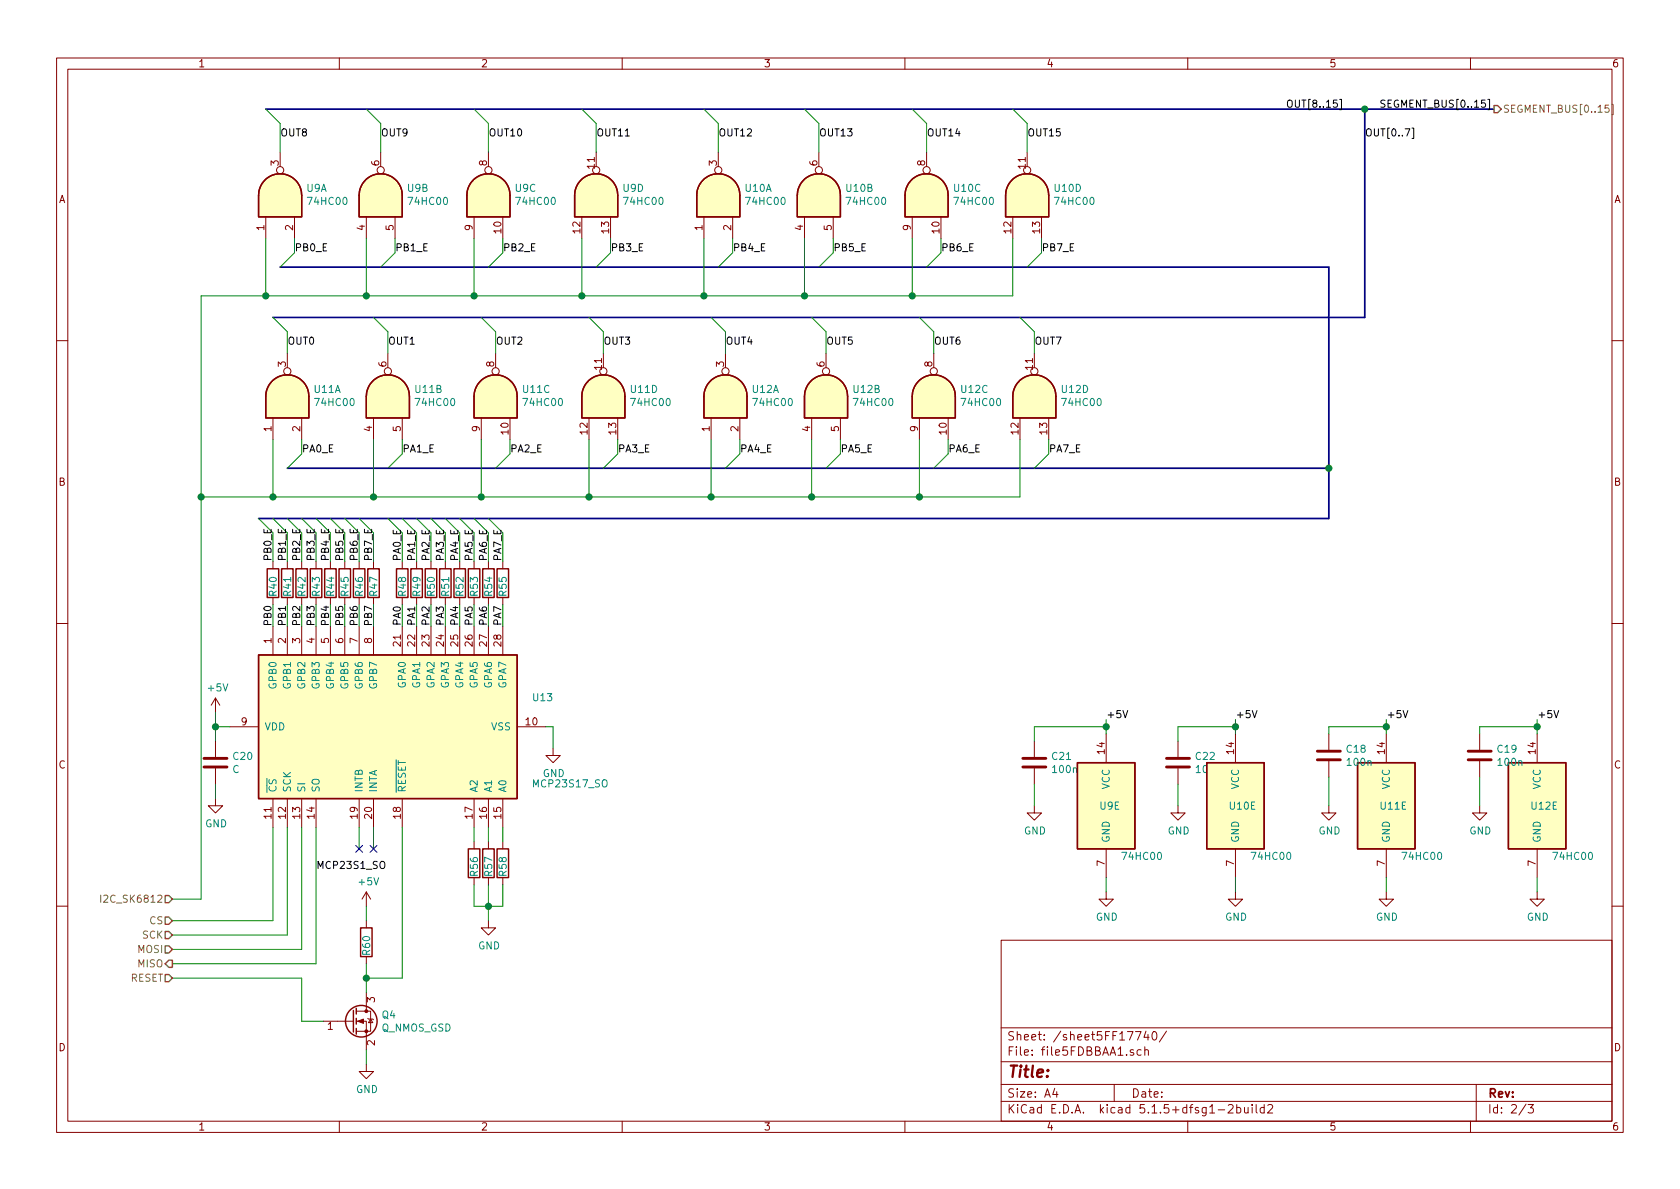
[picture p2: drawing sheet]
<svg xmlns="http://www.w3.org/2000/svg" width="297mm" height="210mm" viewBox="0 0 297 210" stroke-linecap="round" stroke-linejoin="round" font-family="sans-serif">
<g fill="none" stroke="#840000" stroke-width=".18">
<path d="M10 10.3h277v189.9h-277zM12 12.2h273v186.1h-273zM60 10.3v1.9M110 10.3v1.9M160 10.3v1.9M210 10.3v1.9M260 10.3v1.9M47 38.3v3.9M49.5 26.9v2.6M52.1 38.3v3.9M64.8 38.3v3.9M67.3 26.9v2.6"/>
<path d="M69.8 38.3v3.9M83.8 38.3v3.9M86.4 26.9v2.6M88.9 38.3v3.9M102.9 38.3v3.9M105.4 26.9v2.6M107.9 38.3v3.9M124.5 38.3v3.9M127 26.9v2.6M129.5 38.3v3.9M142.2 38.3v3.9M144.8 26.9v2.6"/>
<path d="M147.3 38.3v3.9M161.3 38.3v3.9M163.8 26.9v2.6M166.4 38.3v3.9M179.1 38.3v3.9M181.6 26.9v2.6M184.1 38.3v3.9M10 60.2h2M48.3 73.9v3.8M50.8 62.5v2.5M53.3 73.9v3.8M66 73.9v3.8"/>
<path d="M68.6 62.5v2.5M71.1 73.9v3.8M85.1 73.9v3.8M87.6 62.5v2.5M90.2 73.9v3.8M104.1 73.9v3.8M106.7 62.5v2.5M109.2 73.9v3.8M125.7 73.9v3.8M128.3 62.5v2.5M130.8 73.9v3.8M143.5 73.9v3.8"/>
<path d="M146 62.5v2.5M148.6 73.9v3.8M162.6 73.9v3.8M165.1 62.5v2.5M167.6 73.9v3.8M180.3 73.9v3.8M182.9 62.5v2.5M185.4 73.9v3.8M285 60.2h2M48.3 99.3v1.3M50.8 99.3v1.3M53.3 99.3v1.3"/>
<path d="M55.9 99.3v1.3M58.4 99.3v1.3M61 99.3v1.3M63.5 99.3v1.3M66 99.3v1.3M71.1 99.3v1.3M73.7 99.3v1.3M76.2 99.3v1.3M78.7 99.3v1.3M81.3 99.3v1.3M83.8 99.3v1.3M86.4 99.3v1.3"/>
<path d="M88.9 99.3v1.3M10 110.3h2M48.3 105.7v1.2M48.3 110.7v5.1M50.8 105.7v1.2M50.8 110.7v5.1M53.3 105.7v1.2M53.3 110.7v5.1M55.9 105.7v1.2M55.9 110.7v5.1M58.4 105.7v1.2M58.4 110.7v5.1"/>
<path d="M61 105.7v1.2M61 110.7v5.1M63.5 105.7v1.2M63.5 110.7v5.1M66 105.7v1.2M66 110.7v5.1M71.1 105.7v1.2M71.1 110.7v5.1M73.7 105.7v1.2M73.7 110.7v5.1M76.2 105.7v1.2M76.2 110.7v5.1"/>
<path d="M78.7 105.7v1.2M78.7 110.7v5.1M81.3 105.7v1.2M81.3 110.7v5.1M83.8 105.7v1.2M83.8 110.7v5.1M86.4 105.7v1.2M86.4 110.7v5.1M88.9 105.7v1.2M88.9 110.7v5.1M285 110.3h2M38.1 123.4l-.8 1.3"/>
<path d="M38.1 123.4v2.6M38.1 131.1v2.8M38.1 135.9v2.8M38.1 123.4l.8 1.3M40.6 128.5h5.1M91.4 128.5h5.1M97.8 132.3v1.3h1.3l-1.3 1.3-1.3-1.3h1.3M182.9 131.1v2.8M182.9 135.9v2.8M195.6 129.8v5.1M208.3 131.1v2.8M208.3 135.9v2.8"/>
<path d="M218.4 129.8v5.1M234.9 129.8v2.8M234.9 134.6v2.8M245.1 129.8v5.1M261.6 129.8v2.8M261.6 134.6v2.8M271.8 129.8v5.1M38.1 141.2v1.3h1.3l-1.3 1.3-1.3-1.3h1.3M48.3 141.2v5.1M50.8 141.2v5.1M53.3 141.2v5.1M55.9 141.2v5.1"/>
<path d="M63.5 141.2v5.1M64.8 157.7v2.6M64.8 157.7l-.8 1.3M64.8 157.7l.7 1.3M66 141.2v5.1M71.1 141.2v5.1M83.8 141.2v5.1M83.8 148.8v1.3M83.8 155.2v1.3M86.4 141.2v5.1M86.4 148.8v1.3M86.4 155.2v1.3"/>
<path d="M88.9 141.2v5.1M88.9 148.8v1.3M88.9 155.2v1.3M182.9 142.5v1.3h1.2l-1.2 1.2-1.3-1.2h1.3M195.6 157.7v1.3h1.2l-1.2 1.3-1.3-1.3h1.3M195.6 150.1v5.1M208.3 142.5v1.3h1.2l-1.2 1.2-1.3-1.2h1.3M218.4 157.7v1.3h1.3l-1.3 1.3-1.2-1.3h1.2M218.4 150.1v5.1M234.9 142.5v1.3h1.3l-1.3 1.2-1.2-1.2h1.2M245.1 157.7v1.3h1.3l-1.3 1.3-1.3-1.3h1.3M245.1 150.1v5.1"/>
<path d="M261.6 142.5v1.3h1.3l-1.3 1.2-1.3-1.2h1.3M271.8 157.7v1.3h1.2l-1.2 1.3-1.3-1.3h1.3M271.8 150.1v5.1M10 160.2h2M63 178.8h2.5v3.6h-2.5M64.8 162.8v1.3M64.8 169.2v1.2M64.8 175.5v3.3M86.4 162.8v1.3h1.2l-1.2 1.2-1.3-1.2h1.3M177 166.3h108v32h-108zM285 160.2h2M57.1 180.6h5.4"/>
<path d="M60 198.3v1.9M63 180.6h1.8v5.1M64.8 188.2v1.3h1.2l-1.2 1.2-1.3-1.2h1.3M65 180.1l.2 .1h.7l.1 .1M65.5 180.2l.4 .6h-.7zM110 198.3v1.9M160 198.3v1.9M177 194.8h108M177 191.8h108M177 187.8h108M177 181.8h108M186.5 192.5l-.4 1h1"/>
<path d="M186.8 193v1M197 191.8v3M200.4 185.7a.37 .37 0 0 0-.6 .1l.1 .2 .5 .2 .1 .1-.2 .3-.5-.1M200.8 182.4h1l-.7 1.5M201.8 185.7l-.5-.1-.3 .3 .1 .6 .2 .1 .5-.1M202.4 185.7h.1a.37 .37 0 0 1 .5 .1v.8M202.4 185.1v1.5M202.6 182.3l-.3 1.1h.9M203 182.9v1M203.8 182.6l.2-.2a.8 .8 0 0 1 .6 .8 .8 .8 0 0 1-.6 .7l-.2-.1-.1-.4zM206.2 182.3l-1.2 2M210 198.3v1.9"/>
<path d="M215.4 196.3h1.1M217.2 195.5l.2-.2h.4l.2 .5-.9 1h.9M218.7 195.9l.4-.1 .3 .3-.1 .6h-.6M218.7 195.3v1.5M220 195.8l.1 .9 .3 .1 .3-.1M220.7 195.8v1M221.4 195.3v.2M221.4 195.8v1M222.1 195.3v1.3l.2 .2M223.5 195.9l-.4-.1-.3 .3 .1 .6 .2 .1 .4-.1M223.5 195.3v1.5M224.2 195.5l.2-.2h.3l.3 .5-.9 1h.9"/>
<path d="M260 198.3v1.9M261 191.8v6.5M269.8 195.2l-1.2 2M270.2 195.3h.9l-.5 .6 .4 .1v.7l-.2 .1-.6-.1"/>
<circle cx="49.5" cy="30.1" r=".63"/>
<circle cx="67.3" cy="30.1" r=".63"/>
<circle cx="86.4" cy="30.1" r=".63"/>
<circle cx="105.4" cy="30.1" r=".63"/>
<circle cx="127" cy="30.1" r=".63"/>
<circle cx="144.8" cy="30.1" r=".63"/>
<circle cx="163.8" cy="30.1" r=".63"/>
<circle cx="181.6" cy="30.1" r=".63"/>
<circle cx="50.8" cy="65.7" r=".63"/>
<circle cx="68.6" cy="65.7" r=".63"/>
<circle cx="87.6" cy="65.7" r=".63"/>
<circle cx="106.7" cy="65.7" r=".63"/>
<circle cx="128.3" cy="65.7" r=".63"/>
<circle cx="146" cy="65.7" r=".63"/>
<circle cx="165.1" cy="65.7" r=".63"/>
<circle cx="182.9" cy="65.7" r=".63"/>
</g>
<g fill="#ffffc2" stroke="#ffffc2" stroke-width=".18">
<path d="M240 134.9h10.2v15.2h-10.2z"/>
<path d="M266.7 134.9h10.2v15.2h-10.2z"/>
<path d="M213.4 134.9h10.1v15.2h-10.1z"/>
<path d="M180.2 67.4a3.8 3.8 0 0 1 4.1-.8 3.8 3.8 0 0 1 2.4 3.5h-7.6a3.8 3.8 0 0 1 1.1-2.7z"/>
<path d="M179.1 70.1h7.6v3.8h-7.6z"/>
<path d="M162.4 67.4a3.8 3.8 0 0 1 4.2-.8 3.8 3.8 0 0 1 2.3 3.5h-7.6a3.8 3.8 0 0 1 1.1-2.7z"/>
<path d="M161.3 70.1h7.6v3.8h-7.6z"/>
<path d="M125.6 67.4a3.8 3.8 0 0 1 4.1-.8 3.8 3.8 0 0 1 2.4 3.5h-7.6a3.8 3.8 0 0 1 1.1-2.7z"/>
<path d="M124.5 70.1h7.6v3.8h-7.6z"/>
<path d="M143.4 67.4a3.8 3.8 0 0 1 4.1-.8 3.8 3.8 0 0 1 2.4 3.5h-7.7a3.8 3.8 0 0 1 1.2-2.7z"/>
<path d="M142.2 70.1h7.7v3.8h-7.7z"/>
<path d="M104 67.4a3.8 3.8 0 0 1 4.1-.8 3.8 3.8 0 0 1 2.4 3.5h-7.6a3.8 3.8 0 0 1 1.1-2.7z"/>
<path d="M102.9 70.1h7.6v3.8h-7.6z"/>
<path d="M84.9 67.4a3.8 3.8 0 0 1 4.2-.8 3.8 3.8 0 0 1 2.3 3.5h-7.6a3.8 3.8 0 0 1 1.1-2.7z"/>
<path d="M83.8 70.1h7.6v3.8h-7.6z"/>
<path d="M48.1 67.4a3.8 3.8 0 0 1 4.2-.8 3.8 3.8 0 0 1 2.3 3.5h-7.6a3.8 3.8 0 0 1 1.1-2.7z"/>
<path d="M47 70.1h7.6v3.8h-7.6z"/>
<path d="M65.9 67.4a3.8 3.8 0 0 1 4.1-.8 3.8 3.8 0 0 1 2.4 3.5h-7.6a3.8 3.8 0 0 1 1.1-2.7z"/>
<path d="M64.8 70.1h7.6v3.8h-7.6z"/>
<path d="M46.8 31.8a3.8 3.8 0 0 1 4.2-.8 3.8 3.8 0 0 1 2.3 3.5h-7.6a3.8 3.8 0 0 1 1.1-2.7z"/>
<path d="M45.7 34.5h7.6v3.8h-7.6z"/>
<path d="M83.7 31.8a3.8 3.8 0 0 1 4.1-.8 3.8 3.8 0 0 1 2.4 3.5h-7.7a3.8 3.8 0 0 1 1.2-2.7z"/>
<path d="M82.5 34.5h7.7v3.8h-7.7z"/>
<path d="M102.7 31.8a3.8 3.8 0 0 1 4.2-.8 3.8 3.8 0 0 1 2.3 3.5h-7.6a3.8 3.8 0 0 1 1.1-2.7z"/>
<path d="M101.6 34.5h7.6v3.8h-7.6z"/>
<path d="M190.5 134.9h10.2v15.2h-10.2z"/>
<path d="M142.1 31.8a3.8 3.8 0 0 1 4.1-.8 3.8 3.8 0 0 1 2.4 3.5h-7.6a3.8 3.8 0 0 1 1.1-2.7z"/>
<path d="M141 34.5h7.6v3.8h-7.6z"/>
<path d="M124.3 31.8a3.8 3.8 0 0 1 4.2-.8 3.8 3.8 0 0 1 2.3 3.5h-7.6a3.8 3.8 0 0 1 1.1-2.7z"/>
<path d="M123.2 34.5h7.6v3.8h-7.6z"/>
<path d="M161.1 31.8a3.8 3.8 0 0 1 4.2-.8 3.8 3.8 0 0 1 2.3 3.5h-7.6a3.8 3.8 0 0 1 1.1-2.7z"/>
<path d="M160 34.5h7.6v3.8h-7.6z"/>
<path d="M178.9 31.8a3.8 3.8 0 0 1 4.2-.8 3.8 3.8 0 0 1 2.3 3.5h-7.6a3.8 3.8 0 0 1 1.1-2.7z"/>
<path d="M177.8 34.5h7.6v3.8h-7.6z"/>
<path d="M64.6 31.8a3.8 3.8 0 0 1 4.2-.8 3.8 3.8 0 0 1 2.3 3.5h-7.6a3.8 3.8 0 0 1 1.1-2.7z"/>
<path d="M63.5 34.5h7.6v3.8h-7.6z"/>
<path d="M45.7 115.8h45.7v25.4h-45.7z"/>
</g>
<g fill="none" stroke="#840000" stroke-width=".25">
<path d="M46.8 31.8a3.8 3.8 0 0 1 4.2-.8 3.8 3.8 0 0 1 2.3 3.5v3.8h-7.6v-3.8a3.8 3.8 0 0 1 1.1-2.7zM64.6 31.8a3.8 3.8 0 0 1 4.2-.8 3.8 3.8 0 0 1 2.3 3.5v3.8h-7.6v-3.8a3.8 3.8 0 0 1 1.1-2.7zM83.7 31.8a3.8 3.8 0 0 1 4.1-.8 3.8 3.8 0 0 1 2.4 3.5v3.8h-7.7v-3.8a3.8 3.8 0 0 1 1.2-2.7zM102.7 31.8a3.8 3.8 0 0 1 4.2-.8 3.8 3.8 0 0 1 2.3 3.5v3.8h-7.6v-3.8a3.8 3.8 0 0 1 1.1-2.7zM124.3 31.8a3.8 3.8 0 0 1 4.2-.8 3.8 3.8 0 0 1 2.3 3.5v3.8h-7.6v-3.8a3.8 3.8 0 0 1 1.1-2.7zM142.1 31.8a3.8 3.8 0 0 1 4.1-.8 3.8 3.8 0 0 1 2.4 3.5v3.8h-7.6v-3.8a3.8 3.8 0 0 1 1.1-2.7zM161.1 31.8a3.8 3.8 0 0 1 4.2-.8 3.8 3.8 0 0 1 2.3 3.5v3.8h-7.6v-3.8a3.8 3.8 0 0 1 1.1-2.7zM178.9 31.8a3.8 3.8 0 0 1 4.2-.8 3.8 3.8 0 0 1 2.3 3.5v3.8h-7.6v-3.8a3.8 3.8 0 0 1 1.1-2.7zM48.1 67.4a3.8 3.8 0 0 1 4.2-.8 3.8 3.8 0 0 1 2.3 3.5v3.8h-7.6v-3.8a3.8 3.8 0 0 1 1.1-2.7zM65.9 67.4a3.8 3.8 0 0 1 4.1-.8 3.8 3.8 0 0 1 2.4 3.5v3.8h-7.6v-3.8a3.8 3.8 0 0 1 1.1-2.7zM84.9 67.4a3.8 3.8 0 0 1 4.2-.8 3.8 3.8 0 0 1 2.3 3.5v3.8h-7.6v-3.8a3.8 3.8 0 0 1 1.1-2.7zM104 67.4a3.8 3.8 0 0 1 4.1-.8 3.8 3.8 0 0 1 2.4 3.5v3.8h-7.6v-3.8a3.8 3.8 0 0 1 1.1-2.7z"/>
<path d="M125.6 67.4a3.8 3.8 0 0 1 4.1-.8 3.8 3.8 0 0 1 2.4 3.5v3.8h-7.6v-3.8a3.8 3.8 0 0 1 1.1-2.7zM143.4 67.4a3.8 3.8 0 0 1 4.1-.8 3.8 3.8 0 0 1 2.4 3.5v3.8h-7.7v-3.8a3.8 3.8 0 0 1 1.2-2.7zM162.4 67.4a3.8 3.8 0 0 1 4.2-.8 3.8 3.8 0 0 1 2.3 3.5v3.8h-7.6v-3.8a3.8 3.8 0 0 1 1.1-2.7zM180.2 67.4a3.8 3.8 0 0 1 4.1-.8 3.8 3.8 0 0 1 2.4 3.5v3.8h-7.6v-3.8a3.8 3.8 0 0 1 1.1-2.7zM45.7 115.8h45.7v25.4h-45.7zM47.2 100.6h2.1v5.1h-2.1zM49.8 100.6h2v5.1h-2zM52.3 100.6h2.1v5.1h-2.1zM54.9 100.6h2v5.1h-2zM57.4 100.6h2v5.1h-2zM59.9 100.6h2.1v5.1h-2.1zM62.5 100.6h2v5.1h-2z"/>
<path d="M65 100.6h2.1v5.1h-2.1zM70.1 100.6h2v5.1h-2zM72.6 100.6h2.1v5.1h-2.1zM75.2 100.6h2v5.1h-2zM77.7 100.6h2.1v5.1h-2.1zM80.3 100.6h2v5.1h-2zM82.8 100.6h2v5.1h-2zM85.3 100.6h2.1v5.1h-2.1zM87.9 100.6h2v5.1h-2zM190.5 134.9h10.2v15.2h-10.2zM213.4 134.9h10.1v15.2h-10.1zM240 134.9h10.2v15.2h-10.2z"/>
<path d="M266.7 134.9h10.2v15.2h-10.2zM82.8 150.1h2v5.1h-2zM85.3 150.1h2.1v5.1h-2.1zM87.9 150.1h2v5.1h-2zM62.5 178.7v3.8M63 178.3v1M63.8 164.1h2v5.1h-2zM63 180.1v1M63 181.9v1"/>
<circle cx="63.9" cy="180.6" r="2.79"/>
</g>
<path d="M36.1 135.6h4M36.1 134.1h4M180.8 135.6h4.1M180.8 134.1h4.1M206.2 135.6h4.1M206.2 134.1h4.1M232.9 134.4h4.1M232.9 132.8h4.1M259.6 134.4h4.1M259.6 132.8h4.1" fill="none" stroke="#840000" stroke-width=".51"/>
<g fill="#840000" stroke="#840000" stroke-width=".18">
<path d="M63.2 180.6l1.1-.4v.8z"/>
<circle cx="64.8" cy="182.4" r=".25"/>
<circle cx="64.8" cy="178.8" r=".25"/>
</g>
<path d="M47 19.3h217.2M241.3 19.3v36.8h-193M49.5 47.2h185.4v44.5h-189.2M50.8 82.8h184.1" fill="none" stroke="#000084" stroke-width=".3"/>
<g fill="none" stroke="#008400" stroke-width=".18">
<path d="M47 19.3l2.5 2.5v5.1M64.8 19.3l2.5 2.5v5.1M83.8 19.3l2.6 2.5v5.1M102.9 19.3l2.5 2.5v5.1M124.5 19.3l2.5 2.5v5.1M142.2 19.3l2.6 2.5v5.1M161.3 19.3l2.5 2.5v5.1M179.1 19.3l2.5 2.5v5.1M47 42.2v10.1M48.3 56.1l2.5 2.6v3.8M52.1 42.2v2.5l-2.6 2.5M64.8 42.2v10.1"/>
<path d="M66 56.1l2.6 2.6v3.8M69.8 42.2v2.5l-2.5 2.5M83.8 42.2v10.1M85.1 56.1l2.5 2.6v3.8M88.9 42.2v2.5l-2.5 2.5M102.9 42.2v10.1M104.1 56.1l2.6 2.6v3.8M107.9 42.2v2.5l-2.5 2.5M124.5 42.2v10.1M125.7 56.1l2.6 2.6v3.8M129.5 42.2v2.5l-2.5 2.5M142.2 42.2v10.1"/>
<path d="M143.5 56.1l2.5 2.6v3.8M147.3 42.2v2.5l-2.5 2.5M161.3 42.2v10.1M162.6 56.1l2.5 2.6v3.8M166.4 42.2v2.5l-2.6 2.5M179.1 42.2v10.1h-143.5v106.7h-5.1M180.3 56.1l2.6 2.6v3.8M184.1 42.2v2.5l-2.5 2.5M48.3 77.7v10.2M53.3 77.7v2.6l-2.5 2.5M66 77.7v10.2M71.1 77.7v2.6l-2.5 2.5"/>
<path d="M85.1 77.7v10.2M90.2 77.7v2.6l-2.6 2.5M104.1 77.7v10.2M109.2 77.7v2.6l-2.5 2.5M125.7 77.7v10.2M130.8 77.7v2.6l-2.5 2.5M143.5 77.7v10.2M148.6 77.7v2.6l-2.6 2.5M162.6 77.7v10.2M167.6 77.7v2.6l-2.5 2.5M180.3 77.7v10.2h-144.7M185.4 77.7v2.6l-2.5 2.5"/>
<path d="M45.7 91.7l2.6 2.5v5.1M48.3 91.7l2.5 2.5v5.1M50.8 91.7l2.5 2.5v5.1M53.3 91.7l2.6 2.5v5.1M55.9 91.7l2.5 2.5v5.1M58.4 91.7l2.6 2.5v5.1M61 91.7l2.5 2.5v5.1M63.5 91.7l2.5 2.5v5.1M68.6 91.7l2.5 2.5v5.1M71.1 91.7l2.6 2.5v5.1M73.7 91.7l2.5 2.5v5.1M76.2 91.7l2.5 2.5v5.1"/>
<path d="M78.7 91.7l2.6 2.5v5.1M81.3 91.7l2.5 2.5v5.1M83.8 91.7l2.6 2.5v5.1M86.4 91.7l2.5 2.5v5.1M48.3 106.9v3.8M50.8 106.9v3.8M53.3 106.9v3.8M55.9 106.9v3.8M58.4 106.9v3.8M61 106.9v3.8M63.5 106.9v3.8M66 106.9v3.8"/>
<path d="M71.1 106.9v3.8M73.7 106.9v3.8M76.2 106.9v3.8M78.7 106.9v3.8M81.3 106.9v3.8M83.8 106.9v3.8M86.4 106.9v3.8M88.9 106.9v3.8M38.1 126v5.1M38.1 138.7v2.5M38.1 128.5h2.5M96.5 128.5h1.3v3.8"/>
<path d="M182.9 138.7v3.8M195.6 128.5h-12.7v2.6M195.6 127.2v2.6M208.3 138.7v3.8M218.4 128.5h-10.1v2.6M218.4 127.2v2.6M234.9 137.4v5.1M245.1 128.5h-10.2v1.3M245.1 127.2v2.6M261.6 137.4v5.1M271.8 128.5h-10.2v1.3M271.8 127.2v2.6"/>
<path d="M48.3 146.3v16.5h-17.8M50.8 146.3v19h-20.3M53.3 146.3v21.6h-22.8M55.9 146.3v24.1h-25.4M63.5 146.3v3.8M66 146.3v3.8M71.1 146.3v26.7h-6.3M83.8 146.3v2.5M83.8 156.5v3.8h5.1v-3.8M86.4 146.3v2.5M86.4 156.5v6.3M88.9 146.3v2.5"/>
<path d="M195.6 155.2v2.5M218.4 155.2v2.5M245.1 155.2v2.5M271.8 155.2v2.5M30.5 173h22.8v7.6h3.8M64.8 160.3v2.5M64.8 170.4v5.1M64.8 185.7v2.5"/>
</g>
<path d="M284.4 18.6h-.6v.6l.5-.1 .2 .2v.3l-.2 .3-.5-.2M284.9 18.5h.3v1.8h-.3M17.8 158.3v1.3M18.3 158.4l.5-.1 .3 .3-.8 1h.8" fill="none" stroke="#848400" stroke-width=".18"/>
<path d="M264.2 18.7h.6l.6 .6-.6 .6h-.6zM29.2 158.4h.6l.7 .6-.7 .6h-.6zM29.2 172.3h.6l.7 .7-.7 .6h-.6zM29.2 167.3h.6l.7 .6-.7 .6h-.6zM29.2 164.7h.6l.7 .6-.7 .7h-.6zM29.2 162.2h.6l.7 .6-.7 .6h-.6zM29.8 169.8h.7v1.3h-.7l-.6-.7z" fill="none" stroke="#848400" stroke-width=".25"/>
<path d="M236.9 17.6h.3v1.8h-.3M262.6 17.7h-.6l-.1 .6 .5-.1 .3 .2v.3l-.3 .3-.5-.2M263.1 17.6h.3v1.8h-.3M249.7 22.7h.3v1.8h-.3M198.6 125.6l.4 1.3 .4-1.3M221.4 125.6l.4 1.3 .4-1.3M248.1 125.6l.4 1.3 .4-1.3M274.8 125.6l.4 1.3 .4-1.3M67.3 152.5l.2-.2a.45 .45 0 0 1 .5 .4v.5l-.1 .3h-.5a.92 .92 0 0 1-.1-1z" fill="none" stroke="#000" stroke-width=".18"/>
<g fill="#008400" stroke="#008400" stroke-width=".25">
<circle cx="218.4" cy="128.5" r=".51"/>
<circle cx="86.4" cy="160.3" r=".51"/>
<circle cx="124.5" cy="52.3" r=".51"/>
<circle cx="245.1" cy="128.5" r=".51"/>
<circle cx="195.6" cy="128.5" r=".51"/>
<circle cx="48.3" cy="87.9" r=".51"/>
<circle cx="47" cy="52.3" r=".51"/>
<circle cx="161.3" cy="52.3" r=".51"/>
<circle cx="162.6" cy="87.9" r=".51"/>
<circle cx="271.8" cy="128.5" r=".51"/>
<circle cx="235" cy="82.8" r=".51"/>
<circle cx="66" cy="87.9" r=".51"/>
<circle cx="85.1" cy="87.9" r=".51"/>
<circle cx="104.1" cy="87.9" r=".51"/>
<circle cx="125.7" cy="87.9" r=".51"/>
<circle cx="143.5" cy="87.9" r=".51"/>
<circle cx="142.2" cy="52.3" r=".51"/>
<circle cx="64.8" cy="173" r=".51"/>
<circle cx="64.8" cy="52.3" r=".51"/>
<circle cx="35.6" cy="87.9" r=".51"/>
<circle cx="83.8" cy="52.3" r=".51"/>
<circle cx="241.3" cy="19.3" r=".51"/>
<circle cx="102.9" cy="52.3" r=".51"/>
<circle cx="38.1" cy="128.5" r=".51"/>
</g>
<path d="M62.9 149.5l1.2 1.2M64.1 149.5l-1.2 1.2M65.4 149.5l1.2 1.2M66.6 149.5l-1.2 1.2" fill="none" stroke="#000084" stroke-width=".18"/>
<text font-size="2.8" fill="#840000" x="178" y="190.5">Title:</text>
<g font-size="2.1" fill="#840000">
<text x="178" y="184">Sheet: /sheet5FF17740/</text>
<text x="178" y="186.7">File: file5FDBBAA1.sch</text>
<text x="178" y="196.9">KiCad E.D.A. kicad 5.1.5+dfsg1-2build2</text>
<text x="178" y="194.1">Size: A4</text>
<text x="200" y="194.1">Date:</text>
<text x="263" y="194.1">Rev:</text>
<text x="263" y="196.9">Id: 2/3</text>
</g>
<g font-size="1.8" fill="#840000">
<text x="35" y="11.9">1</text>
<text x="85" y="11.9">2</text>
<text x="135" y="11.9">3</text>
<text x="185" y="11.9">4</text>
<text x="235" y="11.9">5</text>
<text x="285" y="11.9">6</text>
<text x="49.3" y="29.3" transform="rotate(-90 49.3 29.3)">3</text>
<text x="67.1" y="29.3" transform="rotate(-90 67.1 29.3)">6</text>
<text x="86.1" y="29.3" transform="rotate(-90 86.1 29.3)">8</text>
<text x="105.2" y="29.8" transform="rotate(-90 105.2 29.8)">11</text>
<text x="126.7" y="29.3" transform="rotate(-90 126.7 29.3)">3</text>
<text x="144.5" y="29.3" transform="rotate(-90 144.5 29.3)">6</text>
<text x="163.6" y="29.3" transform="rotate(-90 163.6 29.3)">8</text>
<text x="181.4" y="29.8" transform="rotate(-90 181.4 29.8)">11</text>
<text x="10.4" y="35.9">A</text>
<text x="285.4" y="35.9">A</text>
<text x="46.7" y="40.7" transform="rotate(-90 46.7 40.7)">1</text>
<text x="51.8" y="40.7" transform="rotate(-90 51.8 40.7)">2</text>
<text x="64.5" y="40.7" transform="rotate(-90 64.5 40.7)">4</text>
<text x="69.6" y="40.7" transform="rotate(-90 69.6 40.7)">5</text>
<text x="83.6" y="40.7" transform="rotate(-90 83.6 40.7)">9</text>
<text x="88.6" y="41.2" transform="rotate(-90 88.6 41.2)">10</text>
<text x="102.6" y="41.2" transform="rotate(-90 102.6 41.2)">12</text>
<text x="107.7" y="41.2" transform="rotate(-90 107.7 41.2)">13</text>
<text x="124.2" y="40.7" transform="rotate(-90 124.2 40.7)">1</text>
<text x="129.3" y="40.7" transform="rotate(-90 129.3 40.7)">2</text>
<text x="142" y="40.7" transform="rotate(-90 142 40.7)">4</text>
<text x="147.1" y="40.7" transform="rotate(-90 147.1 40.7)">5</text>
<text x="161" y="40.7" transform="rotate(-90 161 40.7)">9</text>
<text x="166.1" y="41.2" transform="rotate(-90 166.1 41.2)">10</text>
<text x="178.8" y="41.2" transform="rotate(-90 178.8 41.2)">12</text>
<text x="183.9" y="41.2" transform="rotate(-90 183.9 41.2)">13</text>
<text x="50.5" y="64.9" transform="rotate(-90 50.5 64.9)">3</text>
<text x="68.3" y="64.9" transform="rotate(-90 68.3 64.9)">6</text>
<text x="87.4" y="64.9" transform="rotate(-90 87.4 64.9)">8</text>
<text x="106.4" y="65.3" transform="rotate(-90 106.4 65.3)">11</text>
<text x="128" y="64.9" transform="rotate(-90 128 64.9)">3</text>
<text x="145.8" y="64.9" transform="rotate(-90 145.8 64.9)">6</text>
<text x="164.8" y="64.9" transform="rotate(-90 164.8 64.9)">8</text>
<text x="182.6" y="65.3" transform="rotate(-90 182.6 65.3)">11</text>
<text x="48" y="76.3" transform="rotate(-90 48 76.3)">1</text>
<text x="53.1" y="76.3" transform="rotate(-90 53.1 76.3)">2</text>
<text x="65.8" y="76.3" transform="rotate(-90 65.8 76.3)">4</text>
<text x="70.9" y="76.3" transform="rotate(-90 70.9 76.3)">5</text>
<text x="84.8" y="76.3" transform="rotate(-90 84.8 76.3)">9</text>
<text x="89.9" y="76.8" transform="rotate(-90 89.9 76.8)">10</text>
<text x="103.9" y="76.8" transform="rotate(-90 103.9 76.8)">12</text>
<text x="109" y="76.8" transform="rotate(-90 109 76.8)">13</text>
<text x="125.5" y="76.3" transform="rotate(-90 125.5 76.3)">1</text>
<text x="130.6" y="76.3" transform="rotate(-90 130.6 76.3)">2</text>
<text x="143.3" y="76.3" transform="rotate(-90 143.3 76.3)">4</text>
<text x="148.3" y="76.3" transform="rotate(-90 148.3 76.3)">5</text>
<text x="162.3" y="76.3" transform="rotate(-90 162.3 76.3)">9</text>
<text x="167.4" y="76.8" transform="rotate(-90 167.4 76.8)">10</text>
<text x="180.1" y="76.8" transform="rotate(-90 180.1 76.8)">12</text>
<text x="185.2" y="76.8" transform="rotate(-90 185.2 76.8)">13</text>
<text x="10.4" y="85.9">B</text>
<text x="285.4" y="85.9">B</text>
<text x="48" y="113.8" transform="rotate(-90 48 113.8)">1</text>
<text x="50.5" y="113.8" transform="rotate(-90 50.5 113.8)">2</text>
<text x="53.1" y="113.8" transform="rotate(-90 53.1 113.8)">3</text>
<text x="55.6" y="113.8" transform="rotate(-90 55.6 113.8)">4</text>
<text x="58.2" y="113.8" transform="rotate(-90 58.2 113.8)">5</text>
<text x="60.7" y="113.8" transform="rotate(-90 60.7 113.8)">6</text>
<text x="63.2" y="113.8" transform="rotate(-90 63.2 113.8)">7</text>
<text x="65.8" y="113.8" transform="rotate(-90 65.8 113.8)">8</text>
<text x="70.9" y="114.2" transform="rotate(-90 70.9 114.2)">21</text>
<text x="73.4" y="114.2" transform="rotate(-90 73.4 114.2)">22</text>
<text x="75.9" y="114.2" transform="rotate(-90 75.9 114.2)">23</text>
<text x="78.5" y="114.2" transform="rotate(-90 78.5 114.2)">24</text>
<text x="81" y="114.2" transform="rotate(-90 81 114.2)">25</text>
<text x="83.6" y="114.2" transform="rotate(-90 83.6 114.2)">26</text>
<text x="86.1" y="114.2" transform="rotate(-90 86.1 114.2)">27</text>
<text x="88.6" y="114.2" transform="rotate(-90 88.6 114.2)">28</text>
<text x="42.7" y="128.3">9</text>
<text x="93" y="128.3">10</text>
<text x="10.4" y="135.9">C</text>
<text x="195.3" y="133.3" transform="rotate(-90 195.3 133.3)">14</text>
<text x="218.2" y="133.3" transform="rotate(-90 218.2 133.3)">14</text>
<text x="244.9" y="133.3" transform="rotate(-90 244.9 133.3)">14</text>
<text x="271.5" y="133.3" transform="rotate(-90 271.5 133.3)">14</text>
<text x="285.4" y="135.9">C</text>
<text x="48" y="144.7" transform="rotate(-90 48 144.7)">11</text>
<text x="50.5" y="144.7" transform="rotate(-90 50.5 144.7)">12</text>
<text x="53.1" y="144.7" transform="rotate(-90 53.1 144.7)">13</text>
<text x="55.6" y="144.7" transform="rotate(-90 55.6 144.7)">14</text>
<text x="63.2" y="144.7" transform="rotate(-90 63.2 144.7)">19</text>
<text x="65.8" y="144.7" transform="rotate(-90 65.8 144.7)">20</text>
<text x="70.9" y="144.7" transform="rotate(-90 70.9 144.7)">18</text>
<text x="83.6" y="144.7" transform="rotate(-90 83.6 144.7)">17</text>
<text x="86.1" y="144.7" transform="rotate(-90 86.1 144.7)">16</text>
<text x="88.6" y="144.7" transform="rotate(-90 88.6 144.7)">15</text>
<text x="195.3" y="153.1" transform="rotate(-90 195.3 153.1)">7</text>
<text x="218.2" y="153.1" transform="rotate(-90 218.2 153.1)">7</text>
<text x="244.9" y="153.1" transform="rotate(-90 244.9 153.1)">7</text>
<text x="271.5" y="153.1" transform="rotate(-90 271.5 153.1)">7</text>
<text x="66.3" y="177.3" transform="rotate(-90 66.3 177.3)">3</text>
<text x="10.4" y="185.9">D</text>
<text x="57.9" y="182.1">1</text>
<text x="66.3" y="184.9" transform="rotate(-90 66.3 184.9)">2</text>
<text x="285.4" y="185.9">D</text>
<text x="35" y="199.9">1</text>
<text x="85" y="199.9">2</text>
<text x="135" y="199.9">3</text>
<text x="185" y="199.9">4</text>
<text x="235" y="199.9">5</text>
<text x="285" y="199.9">6</text>
</g>
<g font-size="1.8">
<text x="227.3" y="19">OUT[8..15]</text>
<text x="243.8" y="19">SEGMENT_BUS[0..15]</text>
<text x="49.5" y="24.1">OUT8</text>
<text x="67.3" y="24.1">OUT9</text>
<text x="86.4" y="24.1">OUT10</text>
<text x="105.4" y="24.1">OUT11</text>
<text x="127" y="24.1">OUT12</text>
<text x="144.8" y="24.1">OUT13</text>
<text x="163.8" y="24.1">OUT14</text>
<text x="181.6" y="24.1">OUT15</text>
<text x="241.3" y="24.1">OUT[0..7]</text>
<text x="52.1" y="44.4">PB0_E</text>
<text x="69.8" y="44.4">PB1_E</text>
<text x="88.9" y="44.4">PB2_E</text>
<text x="107.9" y="44.4">PB3_E</text>
<text x="129.5" y="44.4">PB4_E</text>
<text x="147.3" y="44.4">PB5_E</text>
<text x="166.4" y="44.4">PB6_E</text>
<text x="184.1" y="44.4">PB7_E</text>
<text x="50.8" y="61">OUT0</text>
<text x="68.6" y="61">OUT1</text>
<text x="87.6" y="61">OUT2</text>
<text x="106.7" y="61">OUT3</text>
<text x="128.3" y="61">OUT4</text>
<text x="146" y="61">OUT5</text>
<text x="165.1" y="61">OUT6</text>
<text x="182.9" y="61">OUT7</text>
<text x="53.3" y="80">PA0_E</text>
<text x="71.1" y="80">PA1_E</text>
<text x="90.2" y="80">PA2_E</text>
<text x="109.2" y="80">PA3_E</text>
<text x="130.8" y="80">PA4_E</text>
<text x="148.6" y="80">PA5_E</text>
<text x="167.6" y="80">PA6_E</text>
<text x="185.4" y="80">PA7_E</text>
<text x="48" y="99.3" transform="rotate(-90 48 99.3)">PB0_E</text>
<text x="50.5" y="99.3" transform="rotate(-90 50.5 99.3)">PB1_E</text>
<text x="53.1" y="99.3" transform="rotate(-90 53.1 99.3)">PB2_E</text>
<text x="55.6" y="99.3" transform="rotate(-90 55.6 99.3)">PB3_E</text>
<text x="58.2" y="99.3" transform="rotate(-90 58.2 99.3)">PB4_E</text>
<text x="60.7" y="99.3" transform="rotate(-90 60.7 99.3)">PB5_E</text>
<text x="63.2" y="99.3" transform="rotate(-90 63.2 99.3)">PB6_E</text>
<text x="65.8" y="99.3" transform="rotate(-90 65.8 99.3)">PB7_E</text>
<text x="70.9" y="99.3" transform="rotate(-90 70.9 99.3)">PA0_E</text>
<text x="73.4" y="99.3" transform="rotate(-90 73.4 99.3)">PA1_E</text>
<text x="75.9" y="99.3" transform="rotate(-90 75.9 99.3)">PA2_E</text>
<text x="78.5" y="99.3" transform="rotate(-90 78.5 99.3)">PA3_E</text>
<text x="81" y="99.3" transform="rotate(-90 81 99.3)">PA4_E</text>
<text x="83.6" y="99.3" transform="rotate(-90 83.6 99.3)">PA5_E</text>
<text x="86.1" y="99.3" transform="rotate(-90 86.1 99.3)">PA6_E</text>
<text x="88.6" y="99.3" transform="rotate(-90 88.6 99.3)">PA7_E</text>
<text x="48" y="110.4" transform="rotate(-90 48 110.4)">PB0</text>
<text x="50.5" y="110.4" transform="rotate(-90 50.5 110.4)">PB1</text>
<text x="53.1" y="110.4" transform="rotate(-90 53.1 110.4)">PB2</text>
<text x="55.6" y="110.4" transform="rotate(-90 55.6 110.4)">PB3</text>
<text x="58.2" y="110.4" transform="rotate(-90 58.2 110.4)">PB4</text>
<text x="60.7" y="110.4" transform="rotate(-90 60.7 110.4)">PB5</text>
<text x="63.2" y="110.4" transform="rotate(-90 63.2 110.4)">PB6</text>
<text x="65.8" y="110.4" transform="rotate(-90 65.8 110.4)">PB7</text>
<text x="70.9" y="110.7" transform="rotate(-90 70.9 110.7)">PA0</text>
<text x="73.4" y="110.7" transform="rotate(-90 73.4 110.7)">PA1</text>
<text x="75.9" y="110.7" transform="rotate(-90 75.9 110.7)">PA2</text>
<text x="78.5" y="110.7" transform="rotate(-90 78.5 110.7)">PA3</text>
<text x="81" y="110.7" transform="rotate(-90 81 110.7)">PA4</text>
<text x="83.6" y="110.7" transform="rotate(-90 83.6 110.7)">PA5</text>
<text x="86.1" y="110.7" transform="rotate(-90 86.1 110.7)">PA6</text>
<text x="88.6" y="110.7" transform="rotate(-90 88.6 110.7)">PA7</text>
<text x="195.6" y="127">+5V</text>
<text x="218.4" y="127">+5V</text>
<text x="245.1" y="127">+5V</text>
<text x="271.8" y="127">+5V</text>
<text x="55.9" y="153.7">MCP23S1_SO</text>
</g>
<g font-size="1.8" fill="#848400">
<text x="265.7" y="19.9">SEGMENT_BUS[0..15]</text>
<text x="18.8" y="159.6">I2C_SK6812</text>
<text x="25.2" y="166">SCK</text>
<text x="26.5" y="163.4">CS</text>
<text x="23.1" y="173.6">RESET</text>
<text x="24.4" y="171.1">MISO</text>
<text x="24.4" y="168.5">MOSI</text>
</g>
<g font-size="1.8" fill="#008484">
<text x="54.2" y="33.9">U9A</text>
<text x="72.1" y="33.9">U9B</text>
<text x="91.2" y="33.9">U9C</text>
<text x="110.2" y="33.9">U9D</text>
<text x="131.8" y="33.9">U10A</text>
<text x="149.7" y="33.9">U10B</text>
<text x="168.7" y="33.9">U10C</text>
<text x="186.5" y="33.9">U10D</text>
<text x="54.7" y="36.2">74HC00</text>
<text x="72.4" y="36.2">74HC00</text>
<text x="91.5" y="36.2">74HC00</text>
<text x="110.5" y="36.2">74HC00</text>
<text x="132.1" y="36.2">74HC00</text>
<text x="149.9" y="36.2">74HC00</text>
<text x="169" y="36.2">74HC00</text>
<text x="186.7" y="36.2">74HC00</text>
<text x="55.6" y="69.5">U11A</text>
<text x="55.9" y="71.8">74HC00</text>
<text x="73.5" y="69.5">U11B</text>
<text x="73.7" y="71.8">74HC00</text>
<text x="92.5" y="69.5">U11C</text>
<text x="92.8" y="71.8">74HC00</text>
<text x="111.6" y="69.5">U11D</text>
<text x="111.8" y="71.8">74HC00</text>
<text x="133.1" y="69.5">U12A</text>
<text x="133.4" y="71.8">74HC00</text>
<text x="151" y="69.5">U12B</text>
<text x="151.2" y="71.8">74HC00</text>
<text x="170" y="69.5">U12C</text>
<text x="170.2" y="71.8">74HC00</text>
<text x="187.8" y="69.5">U12D</text>
<text x="188" y="71.8">74HC00</text>
<text x="48.9" y="105.4" transform="rotate(-90 48.9 105.4)">R40</text>
<text x="51.5" y="105.4" transform="rotate(-90 51.5 105.4)">R41</text>
<text x="54" y="105.4" transform="rotate(-90 54 105.4)">R42</text>
<text x="56.6" y="105.4" transform="rotate(-90 56.6 105.4)">R43</text>
<text x="59.1" y="105.4" transform="rotate(-90 59.1 105.4)">R44</text>
<text x="61.6" y="105.4" transform="rotate(-90 61.6 105.4)">R45</text>
<text x="64.2" y="105.4" transform="rotate(-90 64.2 105.4)">R46</text>
<text x="66.7" y="105.4" transform="rotate(-90 66.7 105.4)">R47</text>
<text x="71.8" y="105.4" transform="rotate(-90 71.8 105.4)">R48</text>
<text x="74.3" y="105.4" transform="rotate(-90 74.3 105.4)">R49</text>
<text x="76.9" y="105.4" transform="rotate(-90 76.9 105.4)">R50</text>
<text x="79.4" y="105.4" transform="rotate(-90 79.4 105.4)">R51</text>
<text x="82" y="105.4" transform="rotate(-90 82 105.4)">R52</text>
<text x="84.5" y="105.4" transform="rotate(-90 84.5 105.4)">R53</text>
<text x="87" y="105.4" transform="rotate(-90 87 105.4)">R54</text>
<text x="89.6" y="105.4" transform="rotate(-90 89.6 105.4)">R55</text>
<text x="36.9" y="122.3">+5V</text>
<text x="48.9" y="121.7" transform="rotate(-90 48.9 121.7)">GPB0</text>
<text x="51.4" y="121.7" transform="rotate(-90 51.4 121.7)">GPB1</text>
<text x="54" y="121.7" transform="rotate(-90 54 121.7)">GPB2</text>
<text x="56.5" y="121.7" transform="rotate(-90 56.5 121.7)">GPB3</text>
<text x="59.1" y="121.7" transform="rotate(-90 59.1 121.7)">GPB4</text>
<text x="61.6" y="121.7" transform="rotate(-90 61.6 121.7)">GPB5</text>
<text x="64.1" y="121.7" transform="rotate(-90 64.1 121.7)">GPB6</text>
<text x="66.7" y="121.7" transform="rotate(-90 66.7 121.7)">GPB7</text>
<text x="71.8" y="121.7" transform="rotate(-90 71.8 121.7)">GPA0</text>
<text x="74.3" y="121.7" transform="rotate(-90 74.3 121.7)">GPA1</text>
<text x="76.8" y="121.7" transform="rotate(-90 76.8 121.7)">GPA2</text>
<text x="79.4" y="121.7" transform="rotate(-90 79.4 121.7)">GPA3</text>
<text x="81.9" y="121.7" transform="rotate(-90 81.9 121.7)">GPA4</text>
<text x="84.5" y="121.7" transform="rotate(-90 84.5 121.7)">GPA5</text>
<text x="87" y="121.7" transform="rotate(-90 87 121.7)">GPA6</text>
<text x="89.5" y="121.7" transform="rotate(-90 89.5 121.7)">GPA7</text>
<text x="94.3" y="124">U13</text>
<text x="46.7" y="129.2">VDD</text>
<text x="86.9" y="129.2">VSS</text>
<text x="41.1" y="136.7">C</text>
<text x="41.3" y="134.4">C20</text>
<text x="96" y="137.4">GND</text>
<text x="186.1" y="134.4">C21</text>
<text x="186.3" y="136.7">100n</text>
<text x="211.5" y="134.4">C22</text>
<text x="211.7" y="136.7">100n</text>
<text x="238.2" y="133.1">C18</text>
<text x="238.3" y="135.4">100n</text>
<text x="264.8" y="133.1">C19</text>
<text x="265" y="135.4">100n</text>
<text x="48.9" y="140.2" transform="rotate(-90 48.9 140.2)">CS</text>
<text x="51.4" y="140.2" transform="rotate(-90 51.4 140.2)">SCK</text>
<text x="54" y="140.2" transform="rotate(-90 54 140.2)">SI</text>
<text x="56.5" y="140.2" transform="rotate(-90 56.5 140.2)">SO</text>
<text x="64.1" y="140.2" transform="rotate(-90 64.1 140.2)">INTB</text>
<text x="66.7" y="140.2" transform="rotate(-90 66.7 140.2)">INTA</text>
<text x="71.8" y="140.2" transform="rotate(-90 71.8 140.2)">RESET</text>
<text x="84.5" y="140.2" transform="rotate(-90 84.5 140.2)">A2</text>
<text x="87" y="140.2" transform="rotate(-90 87 140.2)">A1</text>
<text x="89.5" y="140.2" transform="rotate(-90 89.5 140.2)">A0</text>
<text x="94.5" y="139.2">MCP23S17_SO</text>
<text x="194.5" y="143.2">U9E</text>
<text x="196.2" y="139.6" transform="rotate(-90 196.2 139.6)">VCC</text>
<text x="217.5" y="143.2">U10E</text>
<text x="219.1" y="139.6" transform="rotate(-90 219.1 139.6)">VCC</text>
<text x="244.1" y="143.2">U11E</text>
<text x="245.7" y="139.6" transform="rotate(-90 245.7 139.6)">VCC</text>
<text x="270.8" y="143.2">U12E</text>
<text x="272.4" y="139.6" transform="rotate(-90 272.4 139.6)">VCC</text>
<text x="36.3" y="146.3">GND</text>
<text x="181.1" y="147.6">GND</text>
<text x="196.2" y="149.1" transform="rotate(-90 196.2 149.1)">GND</text>
<text x="206.5" y="147.6">GND</text>
<text x="219.1" y="149.1" transform="rotate(-90 219.1 149.1)">GND</text>
<text x="233.1" y="147.6">GND</text>
<text x="245.7" y="149.1" transform="rotate(-90 245.7 149.1)">GND</text>
<text x="259.8" y="147.6">GND</text>
<text x="272.4" y="149.1" transform="rotate(-90 272.4 149.1)">GND</text>
<text x="84.5" y="154.9" transform="rotate(-90 84.5 154.9)">R56</text>
<text x="87" y="154.9" transform="rotate(-90 87 154.9)">R57</text>
<text x="89.6" y="154.9" transform="rotate(-90 89.6 154.9)">R58</text>
<text x="198.7" y="152.1">74HC00</text>
<text x="221.5" y="152.1">74HC00</text>
<text x="248.2" y="152.1">74HC00</text>
<text x="274.9" y="152.1">74HC00</text>
<text x="63.6" y="156.6">+5V</text>
<text x="84.5" y="167.9">GND</text>
<text x="193.8" y="162.8">GND</text>
<text x="216.6" y="162.8">GND</text>
<text x="243.3" y="162.8">GND</text>
<text x="270" y="162.8">GND</text>
<text x="65.5" y="168.9" transform="rotate(-90 65.5 168.9)">R60</text>
<text x="67.4" y="182.4">Q_NMOS_GSD</text>
<text x="67.6" y="180.1">Q4</text>
<text x="62.9" y="193.3">GND</text>
</g>
</svg>
